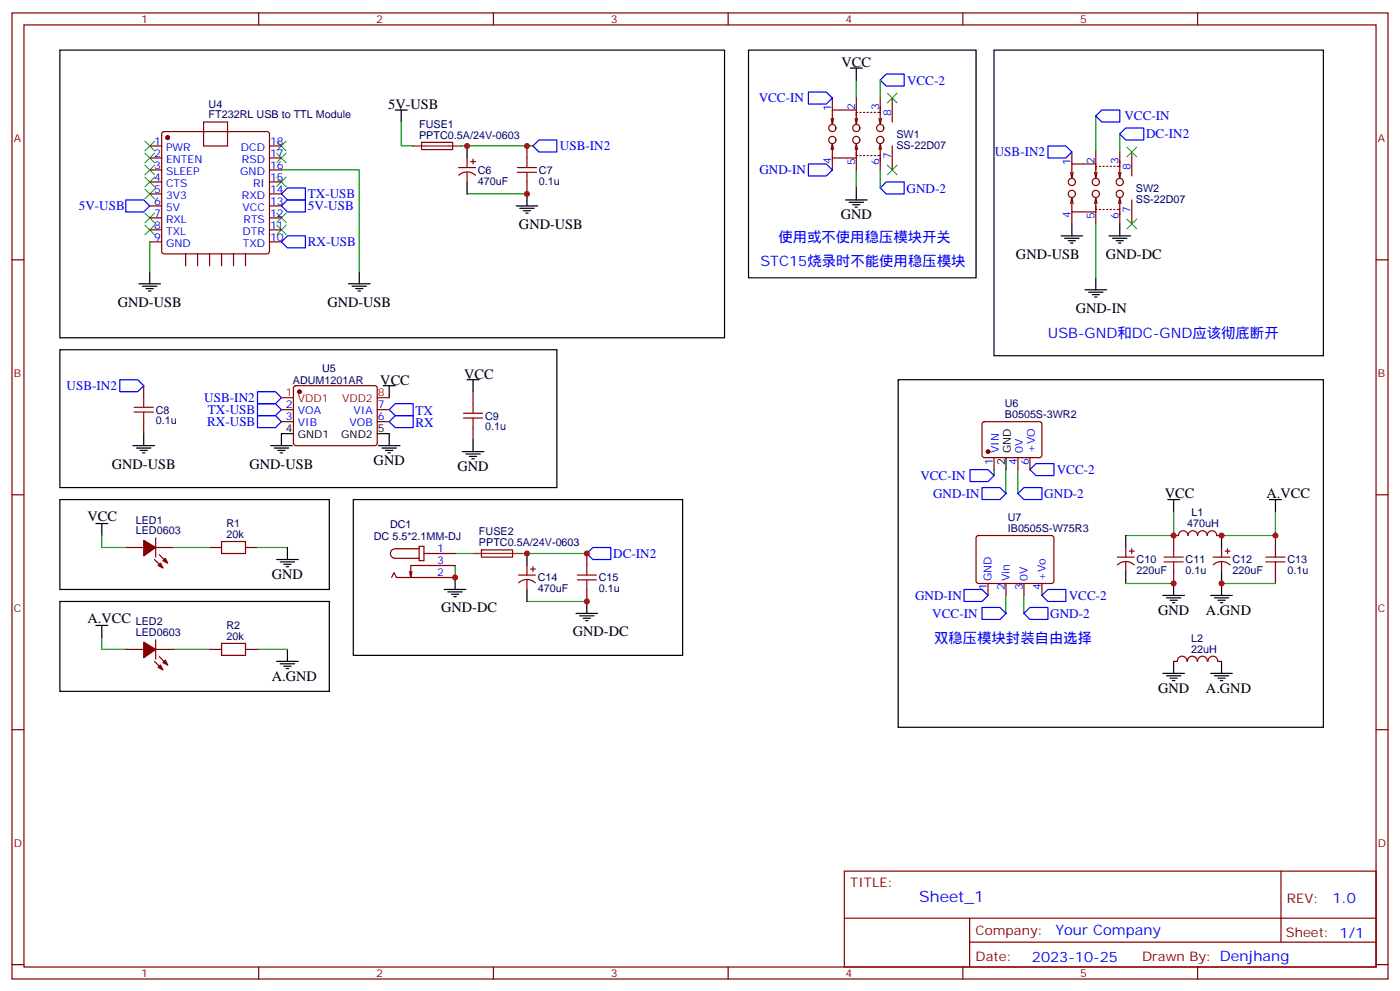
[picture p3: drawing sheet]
<svg xmlns="http://www.w3.org/2000/svg" width="412mm" height="292mm" viewBox="0 0 412 292" stroke-linecap="round" stroke-linejoin="round" font-family="sans-serif">
<g fill="none" stroke="#870000" stroke-width=".35">
<path d="M3.5 3.8h405.4v284.3h-405.4zM7.1 7.3h398.2v277.3h-398.2zM76.2 3.8v3.5M145.3 3.8v3.5M214.5 3.8v3.5M283.6 3.8v3.5M352.8 3.8v3.5M47.9 38.9l.4-.2h30.4l.5 .2 .2 .5v34.6l-.3 .5-.4 .2h-30.4l-.5-.2-.2-.5v-34.6zM60 35.9h7v7.1h-7zM244.8 34.9l.4 1.7M245.2 28.9v3.5M245.5 34.9l-.3 1.7"/>
<path d="M251.9 34.9l.3 1.7 .4-1.7M252.2 32.4h-7v4.2M252.2 28.9v5.2M252.6 33.1h-.4v2.8M253.3 33.1h.3M254.4 33.1h.3M255.4 33.1h.4M256.5 33.1h.3M257.5 33.1h.4M258.6 33.1h.7v2.8M258.9 34.9l.4 1.7 .3-1.7M259.3 28.9v4.4"/>
<path d="M262.8 28.9v7M44.1 43h3.5M44.1 46.5h3.5M44.1 50h3.5M44.1 53.6h3.5M44.1 57.1h3.5M79.4 43h3.5M79.4 46.5h3.5M79.4 50h3.5M79.4 53.6h3.5M79.4 57.1h3.5M124.2 41.9h9.1v2.1h-9.1z"/>
<path d="M135.1 49.3h5M135.1 51.6a3.5 3.5 0 0 1 5 0M137.6 46.5v2.8M137.6 50.7v2.9M138.6 47.6h1.5M139.3 46.8v1.5M155.2 43v3.5M155.2 53.6v3.5M245.2 42.3v4.2h7M245.2 46.5v3.5M245.2 42.3l.3 1.7M245.2 42.3l-.4 1.7"/>
<path d="M251.9 44l.3-1.7 .4 1.7M252.2 43v2.8h.4M252.2 44.7v5.3M253.3 45.8h.3M254.4 45.8h.3M255.4 45.8h.4M256.5 45.8h.3M257.5 45.8h.4M258.9 44l.4-1.7 .3 1.7M259.3 43v2.8h-.7M259.3 45.6v4.4M262.8 43v7"/>
<path d="M315.4 50.7l.3 1.8M315.7 58.1v4.3h7.1M315.7 44.7v3.6M315.7 58.1l.4 1.8M315.7 58.1l-.3 1.8M316.1 50.7l-.4 1.8M322.4 50.7l.4 1.8 .3-1.8M322.4 59.9l.4-1.8 .3 1.8M322.8 48.3h-7.1v4.2M322.8 58.8v2.9h.3M322.8 44.7v5.3M323.1 49h-.3v2.8"/>
<path d="M323.8 49h.4M324.9 49h.4M326 49h.3M327 49h.4M328.1 49h.3M329.1 49h.7v2.8M329.5 50.7l.3 1.8 .4-1.8M329.5 59.9l.3-1.8 .4 1.8M329.8 58.8v2.9h-.7M329.8 44.7v4.4M333.4 44.7v7.1M333.4 58.8v7.1"/>
<path d="M3.5 76.5h3.6M44.1 60.6h3.5M44.1 64.1h3.5M44.1 67.7h3.5M44.1 71.2h3.5M54.7 74.7v3.5M58.2 74.7v3.5M61.7 74.7v3.5M65.3 74.7v3.5M68.8 74.7v3.5M72.3 74.7v3.5M79.4 60.6h3.5"/>
<path d="M79.4 64.1h3.5M79.4 67.7h3.5M79.4 71.2h3.5M315.7 62.4v3.5M322.8 60.6v5.3M323.8 61.7h.4M324.9 61.7h.4M326 61.7h.3M327 61.7h.4M328.1 61.7h.3M329.8 61.5v4.4M405.3 76.5h3.6"/>
<path d="M42.3 113.5v3.6M86.7 113.7l.4-.2h23.3l.5 .2 .2 .5v16.5l-.7 .5-23.5-.1-.5-.6v-16.3zM139.3 115.3v3.5M42.3 124.1v3.5M82.9 120.6h3.5M82.9 124.1h3.5M111.1 120.6h3.6M111.1 124.1h3.6M139.3 125.9v3.5M289.5 124.3l.5-.2 16.5 .1 .4 .6v9.5l-.7 .4-16.5-.1-.4-.6v-9.2zM292.8 134.7v3.5M299.9 134.7v3.5"/>
<path d="M303.4 134.7v3.5M3.5 145.6h3.6M45.9 158.3v5.7M287.7 157.8l.5-.2 21.8 .1 .4 .6v13l-.7 .4h-21.8l-.4-.7v-12.7zM359.8 157.6h-1.4a1.41 1.41 0 0 0-1.4-1.4 1.41 1.41 0 0 0-1.4 1.4 1.41 1.41 0 0 0-1.4-1.4 1.41 1.41 0 0 0-1.4 1.4 1.41 1.41 0 0 0-1.4-1.4 1.41 1.41 0 0 0-1.4 1.4 1.41 1.41 0 0 0-1.4-1.4 1.41 1.41 0 0 0-1.5 1.4h-1.4v3.5M375.7 157.6v3.5M405.3 145.6h3.6M37 161.1h5.3M45.5 164.7l2.5 2.4M45.9 161.1h5.3M46.9 163.3l2.5 2.4M61.7 161.1h3.6"/>
<path d="M72.3 161.1h3.5M115.4 170l.7-1.4 .7 1.4h17.3M121.4 168.2l-.4 1.8M123.5 160.8h1.4v4.2h-1.4zM123.5 161.5h-7.1a1.41 1.41 0 0 0-1.4 1.4 1.41 1.41 0 0 0 1.4 1.4h7.1M124.9 162.9h9.2M134.1 166.4h-13.1v3.6l-.4-1.8M141.8 161.9h9.2v2l-9.1 .1zM152.8 169.3h4.9M152.8 171.5a3.5 3.5 0 0 1 4.9 .1M155.2 166.4v2.9M155.2 170.7v2.8"/>
<path d="M156.3 167.5h1.4M157 166.8v1.4M172.9 162.9v3.5M172.9 173.5v3.5M291 171.7v3.6M296.3 171.7v3.6M301.6 171.7v3.6M306.9 171.7v3.6M329.1 164h5M329.2 166.2a3.5 3.5 0 0 1 4.9 .1M331.6 161.1v2.9M331.6 165.4v2.8"/>
<path d="M332.7 162.2h1.4M333.4 161.5v1.4M345.7 168.2v3.5M357.4 164h4.9M357.4 166.2a3.5 3.5 0 0 1 4.9 .1M359.8 161.1v2.9M359.8 165.4v2.8M360.9 162.2h1.4M361.6 161.5v1.4M375.7 168.2v3.5M37 191.1h5.3M45.5 194.7l2.5 2.4"/>
<path d="M45.9 188.3v5.7M45.9 191.1h5.3M46.9 193.3l2.5 2.4M61.7 191.1h3.6M72.3 191.1h3.5M345.7 194.7h1.1M346.8 194.6a1.41 1.41 0 0 1 1.4-1.5 1.41 1.41 0 0 1 1.4 1.5M349.8 194.6a1.41 1.41 0 0 1 1.4-1.5 1.41 1.41 0 0 1 1.4 1.5M352.8 194.6a1.41 1.41 0 0 1 1.4-1.5 1.41 1.41 0 0 1 1.4 1.5M355.8 194.6a1.41 1.41 0 0 1 1.5-1.5 1.41 1.41 0 0 1 1.4 1.5M358.8 194.7h1M3.5 214.8h3.6"/>
<path d="M405.3 214.8h3.6M248.7 256.4h156.6v28.2h-156.6zM377.3 256.4v20.9M248.7 270.2h156.5M285.6 277.3h119.6M285.6 270.2v14.2M3.5 283.9h3.6M76.2 284.6v3.5M145.3 284.6v3.5M214.5 284.6v3.5M283.6 284.6v3.5M352.8 284.6v3.5"/>
<path d="M405.3 283.9h3.6"/>
<circle cx="245.2" cy="37.7" r="1.06"/>
<circle cx="252.2" cy="37.7" r="1.06"/>
<circle cx="259.3" cy="37.7" r="1.06"/>
<circle cx="245.2" cy="41.2" r="1.06"/>
<circle cx="252.2" cy="41.2" r="1.06"/>
<circle cx="259.3" cy="41.2" r="1.06"/>
<circle cx="315.7" cy="57.1" r="1.06"/>
<circle cx="315.7" cy="53.6" r="1.06"/>
<circle cx="322.8" cy="57.1" r="1.06"/>
<circle cx="322.8" cy="53.6" r="1.06"/>
<circle cx="329.8" cy="53.6" r="1.06"/>
<circle cx="329.8" cy="57.1" r="1.06"/>
</g>
<g fill="none" stroke="#000" stroke-width=".35">
<path d="M17.6 14.7h195.8v84.7h-195.8zM220.5 14.7h67v67.1h-67zM292.8 14.7h97v90h-97zM116.4 32.4h3.5M118.2 32.4v3.5M250.5 20h3.5M252.2 20v3.6M137.6 43v3.5M137.6 53.6v3.5M155.2 57.1v3.5M249.1 58.8h6.3M250.1 59.5h4.3"/>
<path d="M252.2 55.3v3.5M152 60.6h6.4M153.1 61.3h4.2M154.2 62h2.1M154.9 62.7h.7M251.2 60.3h2.1M251.9 61h.7M312.6 69.4h6.3M313.6 70.1h4.3M314.7 70.8h2.1M315.4 71.5h.7M315.7 65.9v3.5"/>
<path d="M326.7 69.4h6.3M327.7 70.1h4.3M328.8 70.8h2.1M329.5 71.5h.7M329.8 65.9v3.5M40.9 83.5h6.4M42 84.2h4.2M43 84.9h2.2M43.7 85.7h.7M44.1 80v3.5M102.7 83.5h6.3M103.7 84.2h4.2"/>
<path d="M104.8 84.9h2.1M105.5 85.7h.7M105.8 80v3.5M319.6 85.3h6.4M320.7 86h4.2M321.7 86.7h2.1M322.4 87.4h.7M322.8 81.8v3.5M17.6 102.9h146.4v40.6h-146.4zM112.9 113.5h3.5M114.7 113.5v3.6M137.6 111.8h3.5"/>
<path d="M139.3 111.8v3.5M264.6 111.8h125.2v102.3h-125.2zM39.2 131.2h6.3M40.2 131.9h4.2M41.3 132.6h2.1M42 133.3h.7M42.3 127.6v3.6M79.7 131.2h6.4M80.8 131.9h4.2M81.8 132.6h2.2M82.5 133.3h.8M86.4 127.6h-3.5v3.6"/>
<path d="M111.1 127.6h3.6v3.6M111.5 131.2h6.3M112.5 131.9h4.3M113.6 132.6h2.1M114.3 133.3h.7M136.2 132.9h6.3M137.2 133.6h4.3M138.3 134.3h2.1M139 135h.7M139.3 129.4v3.5M296.3 134.7v3.5M17.6 147h79.4v26.5h-79.4z"/>
<path d="M28.2 154.1h3.5M30 154.1v3.5M104.1 147h97v45.9h-97zM331.6 157.6v3.5M344 147h3.5M345.7 147v3.6M359.8 157.6v3.5M373.9 147h3.6M375.7 147v3.6M17.6 177h79.4v26.5h-79.4zM81.5 164.7h6.3M82.5 165.4h4.3"/>
<path d="M83.6 166.1h2.1M84.3 166.8h.7M84.7 161.1v3.6M130.9 173.5h6.3M131.9 174.2h4.3M133 174.9h2.1M133.7 175.6h.7M134.1 170v3.5M155.2 162.9v3.5M155.2 173.5v3.5M172.9 177v3.6M331.6 168.2v3.5"/>
<path d="M342.5 175.3h6.4M343.6 176h4.2M344.7 176.7h2.1M345.4 177.4h.7M345.7 171.7v3.6M356.7 175.3h6.3M357.7 176h4.2M358.8 176.7h2.1M359.5 177.4h.7M359.8 168.2v7.1M28.2 184.1h3.5M30 184.1v3.5"/>
<path d="M81.5 194.7h6.3M82.5 195.4h4.3M83.6 196.1h2.1M84.3 196.8h.7M84.7 191.1v3.6M169.7 180.6h6.3M170.7 181.3h4.3M171.8 182h2.1M172.5 182.7h.7M342.5 198.2h6.4M343.6 198.9h4.2M344.7 199.6h2.1"/>
<path d="M345.7 194.7v3.5M356.7 198.2h6.3M357.7 198.9h4.2M358.8 199.6h2.1M359.8 194.7v3.5M345.4 200.3h.7M359.5 200.3h.7"/>
</g>
<g fill="none" stroke="#a10000" stroke-width=".35">
<path d="M152.4 50.7h5.6M152.4 49.3h5.6M155.2 46.5v2.8M155.2 50.7v2.9M39.5 119.9h5.7M42.3 117.1v2.8M139.3 118.8v2.8M39.5 121.3h5.7M42.3 121.3v2.8M136.5 123h5.7M136.5 121.6h5.7M139.3 123v2.9"/>
<path d="M65.3 159.4h7v3.5h-7zM170 170.7h5.7M170 169.3h5.7M172.9 166.4v2.9M172.9 170.7v2.8M342.9 165.4h5.6M342.9 164h5.6M345.7 161.1v2.9M345.7 165.4v2.8M372.9 165.4h5.6M372.9 164h5.6M375.7 161.1v2.9"/>
<path d="M375.7 165.4v2.8M65.3 189.4h7v3.5h-7z"/>
</g>
<g fill="none" stroke="#00f" stroke-width=".35">
<path d="M238.1 27.1h5.3l1.8 1.8-1.8 1.7h-5.3zM259.3 23.6l1.8-1.8h5.2v3.5h-5.2zM322.8 34.1l1.8-1.7h5.2v3.5h-5.2zM329.8 39.4l1.8-1.7h5.3v3.5h-5.3zM37 58.8h5.3l1.8 1.8-1.8 1.8h-5.3zM82.9 57.1l1.8-1.8h5.3v3.5h-5.3zM84.7 58.8h5.3v3.6h-5.3l-1.8-1.8zM157 43l1.7-1.8h5.3v3.5h-5.3zM238.1 48.3h5.3l1.8 1.7-1.8 1.8h-5.3zM259.3 55.3l1.8-1.7h5.2v3.5h-5.2zM308.7 43h5.3l1.7 1.7-1.7 1.8h-5.3zM82.9 71.2l1.8-1.8h5.3v3.6h-5.3z"/>
<path d="M35.3 111.8h5.3l1.7 1.7-1.7 1.8h-5.3zM75.8 115.3h5.3l1.8 1.8-1.8 1.7h-5.3zM75.8 118.8h5.3l1.8 1.8-1.8 1.7h-5.3zM116.4 118.8h5.3v3.5h-5.3l-1.7-1.7zM75.8 122.3h5.3l1.8 1.8-1.8 1.8h-5.3zM116.4 122.3h5.3v3.6h-5.3l-1.7-1.8zM285.8 138.2h5.2l1.8 1.8-1.8 1.7h-5.2zM303.4 138.2l1.8-1.7h5.2v3.5h-5.2zM289.3 143.5h5.3l1.7 1.8-1.7 1.7h-5.3zM299.9 145.3l1.7-1.8h5.3v3.5h-5.3zM172.9 162.9l1.7-1.8h5.3v3.6h-5.3zM284 173.5h5.3l1.7 1.8-1.7 1.7h-5.3z"/>
<path d="M289.3 178.8h5.3l1.7 1.8-1.7 1.7h-5.3zM303.4 178.8h5.3v3.5h-5.3l-1.8-1.7zM306.9 175.3l1.8-1.8h5.3v3.5h-5.3z"/>
</g>
<g fill="#870000" stroke="#870000" stroke-width=".35">
<path d="M42.3 159l3.6 2.1-3.6 2.5z"/>
<path d="M47.3 165.7l.7 1.4-1.4-.7z"/>
<path d="M48 165l.7-.7 .7 1.4z"/>
<path d="M42.3 189l3.6 2.1-3.6 2.5z"/>
<path d="M46.6 196.4l.7-.7 .7 1.4z"/>
<path d="M48 195l.7-.7 .7 1.4z"/>
<circle cx="88.2" cy="115.3" r=".53"/>
<circle cx="291" cy="132.9" r=".53"/>
<circle cx="49.4" cy="40.5" r=".53"/>
</g>
<path d="M82.9 117.1h3.5M111.1 117.1h3.6" fill="none" stroke="#f00" stroke-width=".35"/>
<g fill="none" stroke="#008700" stroke-width=".35">
<path d="M118.2 35.9v7.1h3.5M252.2 23.6v5.3M259.3 23.6v5.3M322.8 34.1v10.6M329.8 39.4v5.3M82.9 50h22.9v30M135.8 43h21.2M137.6 57.1h17.6M252.2 50v5.3M259.3 50v5.3M44.1 71.2v8.8M322.8 65.9v15.9"/>
<path d="M292.8 138.2v1.8M296.3 138.2v7.1M299.9 138.2v7.1M30 157.6v3.5h7M345.7 150.6v7h-14.1M375.7 150.6v7h-15.9M51.2 161.1h10.5M75.8 161.1h8.9M134.1 162.9h5.2M134.1 166.4v3.6M153.5 162.9h19.4M155.2 177h17.7"/>
<path d="M296.3 175.3v5.3M301.6 175.3v5.3M331.6 171.7h14.1M359.8 171.7h15.9M30 187.6v3.5h7M51.2 191.1h10.5M75.8 191.1h8.9"/>
</g>
<g fill="none" stroke="#3c3" stroke-width=".35">
<path d="M261.4 27.4l2.8 2.9M264.2 27.4l-2.8 2.9M42.7 41.6l2.8 2.8M42.7 45.1l2.8 2.8M42.7 48.6l2.8 2.8M42.7 52.1l2.8 2.9M42.7 55.7l2.8 2.8M45.5 41.6l-2.8 2.8M45.5 45.1l-2.8 2.8M45.5 48.6l-2.8 2.8M45.5 52.1l-2.8 2.9M45.5 55.7l-2.8 2.8"/>
<path d="M81.5 41.6l2.8 2.8M81.5 45.1l2.8 2.8M81.5 52.1l2.8 2.9M84.3 41.6l-2.8 2.8M84.3 45.1l-2.8 2.8M84.3 52.1l-2.8 2.9M261.4 48.6l2.8 2.8M264.2 48.6l-2.8 2.8M332 43.3l2.8 2.8M334.8 43.3l-2.8 2.8M42.7 62.7l2.8 2.8M42.7 66.3l2.8 2.8"/>
<path d="M45.5 62.7l-2.8 2.8M45.5 66.3l-2.8 2.8M81.5 62.7l2.8 2.8M81.5 66.3l2.8 2.8M84.3 62.7l-2.8 2.8M84.3 66.3l-2.8 2.8M332 64.5l2.8 2.8M334.8 64.5l-2.8 2.8"/>
</g>
<path d="M121.7 43h14.1M139.3 162.9h14.2" fill="none" stroke="#8c2424" stroke-width=".35"/>
<g fill="#c00">
<circle cx="345.7" cy="157.6" r=".88"/>
<circle cx="345.7" cy="171.7" r=".88"/>
<circle cx="359.8" cy="157.6" r=".88"/>
<circle cx="375.7" cy="157.6" r=".88"/>
<circle cx="359.8" cy="171.7" r=".88"/>
<circle cx="172.9" cy="177" r=".88"/>
<circle cx="172.9" cy="162.9" r=".88"/>
<circle cx="155.2" cy="162.9" r=".88"/>
<circle cx="155.2" cy="57.1" r=".88"/>
<circle cx="155.2" cy="43" r=".88"/>
<circle cx="137.6" cy="43" r=".88"/>
<circle cx="134.1" cy="170" r=".88"/>
</g>
<text font-size="4.6" fill="#00f" x="270.8" y="265.4">Sheet_1</text>
<g font-size="4.2">
<text x="247.9" y="19.7">VCC</text>
<text x="114.3" y="32">5V-USB</text>
<text x="247.6" y="64.5">GND</text>
<text x="152.9" y="67.3">GND-USB</text>
<text x="299.3" y="76.2">GND-USB</text>
<text x="325.7" y="76.2">GND-DC</text>
<text x="34.7" y="90.2">GND-USB</text>
<text x="96.4" y="90.3">GND-USB</text>
<text x="316.9" y="92.1">GND-IN</text>
<text x="112" y="113.2">VCC</text>
<text x="136.7" y="111.4">VCC</text>
<text x="32.9" y="137.9">GND-USB</text>
<text x="73.5" y="137.9">GND-USB</text>
<text x="110.1" y="136.8">GND</text>
<text x="134.8" y="138.6">GND</text>
<text x="343.1" y="146.7">VCC</text>
<text x="373.1" y="146.7">A.VCC</text>
<text x="25.8" y="153.4">VCC</text>
<text x="80.1" y="170.3">GND</text>
<text x="25.8" y="183.4">A.VCC</text>
<text x="129.9" y="180.2">GND-DC</text>
<text x="341.1" y="180.9">GND</text>
<text x="355.2" y="180.9">A.GND</text>
<text x="168.7" y="187.3">GND-DC</text>
<text x="80.1" y="200.3">A.GND</text>
<text x="341.1" y="203.8">GND</text>
<text x="355.2" y="203.8">A.GND</text>
</g>
<g font-size="4.2" fill="#00f">
<text x="229.3" y="71.2">使用或不使用稳压模块开关</text>
<text x="224" y="78.2">STC15烧录时不能使用稳压模块</text>
<text x="308.7" y="99.4">USB-GND和DC-GND应该彻底断开</text>
<text x="275.2" y="189.4">双稳压模块封装自由选择</text>
<text x="392.5" y="265.7">1.0</text>
<text x="310.9" y="275.2">Your Company</text>
<text x="304" y="283">2023-10-25</text>
</g>
<g font-size="3.9" fill="#00f">
<text x="267.2" y="24.9">VCC-2</text>
<text x="223.5" y="30.1">VCC-IN</text>
<text x="331.2" y="35.4">VCC-IN</text>
<text x="337.6" y="40.7">DC-IN2</text>
<text x="164.9" y="44.2">USB-IN2</text>
<text x="293" y="45.9">USB-IN2</text>
<text x="223.7" y="51.2">GND-IN</text>
<text x="90.7" y="58.3">TX-USB</text>
<text x="267.1" y="56.7">GND-2</text>
<text x="23.2" y="61.9">5V-USB</text>
<text x="90.7" y="61.9">5V-USB</text>
<text x="90.7" y="72.4">RX-USB</text>
<text x="19.6" y="114.7">USB-IN2</text>
<text x="60.2" y="118.3">USB-IN2</text>
<text x="61" y="125.4">RX-USB</text>
<text x="61.2" y="121.8">TX-USB</text>
<text x="122.3" y="122.1">TX</text>
<text x="122.4" y="125.7">RX</text>
<text x="271.1" y="141.2">VCC-IN</text>
<text x="311.3" y="139.6">VCC-2</text>
<text x="274.8" y="146.5">GND-IN</text>
<text x="307.6" y="146.6">GND-2</text>
<text x="180.6" y="164.2">DC-IN2</text>
<text x="269.5" y="176.5">GND-IN</text>
<text x="314.8" y="176.6">VCC-2</text>
<text x="274.6" y="181.8">VCC-IN</text>
<text x="309.4" y="181.9">GND-2</text>
</g>
<g font-size="3.9" fill="#800">
<text x="250.5" y="261">TITLE:</text>
<text x="379.1" y="265.7">REV:</text>
<text x="287.4" y="275.2">Company:</text>
<text x="378.7" y="275.8">Sheet: 1/1</text>
<text x="287.4" y="282.9">Date:</text>
<text x="336.4" y="282.9">Drawn By: Denjhang</text>
</g>
<g font-size="3.2" fill="#800">
<text x="41.6" y="6.8">1</text>
<text x="110.8" y="6.8">2</text>
<text x="179.9" y="6.8">3</text>
<text x="249.1" y="6.8">4</text>
<text x="318.2" y="6.8">5</text>
<text x="4.1" y="41.9">A</text>
<text x="405.9" y="41.9">A</text>
<text x="4.1" y="111.1">B</text>
<text x="405.9" y="111.1">B</text>
<text x="4.1" y="180.2">C</text>
<text x="405.9" y="180.2">C</text>
<text x="4.1" y="249.3">D</text>
<text x="405.9" y="249.3">D</text>
<text x="41.6" y="287.6">1</text>
<text x="110.8" y="287.6">2</text>
<text x="179.9" y="287.6">3</text>
<text x="249.1" y="287.6">4</text>
<text x="318.2" y="287.6">5</text>
</g>
<g font-size="3.2" fill="#000080">
<text x="61.5" y="34.9">FT232RL USB to TTL Module</text>
<text x="61.5" y="31.7">U4</text>
<text x="123.5" y="40.9">PPTC0.5A/24V-0603</text>
<text x="123.5" y="37.7">FUSE1</text>
<text x="264" y="40.6">SW1</text>
<text x="264" y="43.8">SS-22D07</text>
<text x="140.8" y="51.2">C6</text>
<text x="158.7" y="51.2">C7</text>
<text x="140.8" y="54.3">470uF</text>
<text x="158.7" y="54.3">0.1u</text>
<text x="334.6" y="59.6">SS-22D07</text>
<text x="334.6" y="56.5">SW2</text>
<text x="86.3" y="112.9">ADUM1201AR</text>
<text x="94.9" y="109.4">U5</text>
<text x="296" y="119.9">U6</text>
<text x="45.9" y="124.9">0.1u</text>
<text x="45.9" y="121.7">C8</text>
<text x="142.9" y="123.5">C9</text>
<text x="296" y="123">B0505S-3WR2</text>
<text x="142.9" y="126.6">0.1u</text>
<text x="40" y="154.1">LED1</text>
<text x="66.7" y="155.2">R1</text>
<text x="114.9" y="155.3">DC1</text>
<text x="296.9" y="153.4">U7</text>
<text x="349.7" y="155.2">470uH</text>
<text x="350.9" y="151.9">L1</text>
<text x="40" y="157.3">LED0603</text>
<text x="66.7" y="158.3">20k</text>
<text x="110.1" y="158.8">DC 5.5*2.1MM-DJ</text>
<text x="141.1" y="160.8">PPTC0.5A/24V-0603</text>
<text x="141.1" y="157.6">FUSE2</text>
<text x="296.9" y="156.6">IB0505S-W75R3</text>
<text x="334.8" y="165.8">C10</text>
<text x="349.2" y="165.8">C11</text>
<text x="363" y="165.8">C12</text>
<text x="379.2" y="165.8">C13</text>
<text x="158.4" y="171.1">C14</text>
<text x="176.4" y="171.1">C15</text>
<text x="334.8" y="169">220uF</text>
<text x="349.2" y="169">0.1u</text>
<text x="363" y="169">220uF</text>
<text x="379.2" y="169">0.1u</text>
<text x="158.4" y="174.3">470uF</text>
<text x="176.4" y="174.3">0.1u</text>
<text x="40" y="184.1">LED2</text>
<text x="66.7" y="185.1">R2</text>
<text x="40" y="187.3">LED0603</text>
<text x="66.7" y="188.3">20k</text>
<text x="350.9" y="189">L2</text>
<text x="350.9" y="192.1">22uH</text>
</g>
<g font-size="3.2" fill="#00f">
<text x="244.8" y="32.7" transform="rotate(-90 244.8 32.7)">1</text>
<text x="251.9" y="32.4" transform="rotate(-90 251.9 32.4)">2</text>
<text x="258.9" y="32.4" transform="rotate(-90 258.9 32.4)">3</text>
<text x="262.5" y="34.1" transform="rotate(-90 262.5 34.1)">8</text>
<text x="45.4" y="46.1">2</text>
<text x="45.4" y="42.6">1</text>
<text x="48.9" y="47.9">ENTEN</text>
<text x="48.9" y="44.4">PWR</text>
<text x="71" y="44.4">DCD</text>
<text x="71.3" y="47.9">RSD</text>
<text x="79.6" y="42.6">18</text>
<text x="79.6" y="46.1">17</text>
<text x="262.5" y="46.8" transform="rotate(-90 262.5 46.8)">7</text>
<text x="45.4" y="53.2">4</text>
<text x="45.4" y="49.7">3</text>
<text x="48.9" y="51.4">SLEEP</text>
<text x="70.8" y="51.4">GND</text>
<text x="79.6" y="49.7">16</text>
<text x="79.6" y="53.2">15</text>
<text x="244.8" y="48.2" transform="rotate(-90 244.8 48.2)">4</text>
<text x="251.9" y="48.5" transform="rotate(-90 251.9 48.5)">5</text>
<text x="258.9" y="48.5" transform="rotate(-90 258.9 48.5)">6</text>
<text x="315.4" y="48.6" transform="rotate(-90 315.4 48.6)">1</text>
<text x="322.4" y="48.3" transform="rotate(-90 322.4 48.3)">2</text>
<text x="329.5" y="48.3" transform="rotate(-90 329.5 48.3)">3</text>
<text x="333" y="50" transform="rotate(-90 333 50)">8</text>
<text x="45.4" y="56.7">5</text>
<text x="48.9" y="58.5">3V3</text>
<text x="48.9" y="55">CTS</text>
<text x="71.2" y="58.5">RXD</text>
<text x="74.5" y="55">RI</text>
<text x="79.6" y="56.7">14</text>
<text x="45.4" y="63.8">7</text>
<text x="45.4" y="60.3">6</text>
<text x="48.9" y="65.5">RXL</text>
<text x="48.9" y="62">5V</text>
<text x="71.5" y="62">VCC</text>
<text x="71.7" y="65.5">RTS</text>
<text x="79.6" y="60.3">13</text>
<text x="79.6" y="63.8">12</text>
<text x="315.4" y="64" transform="rotate(-90 315.4 64)">4</text>
<text x="322.4" y="64.4" transform="rotate(-90 322.4 64.4)">5</text>
<text x="329.5" y="64.4" transform="rotate(-90 329.5 64.4)">6</text>
<text x="333" y="62.6" transform="rotate(-90 333 62.6)">7</text>
<text x="45.4" y="70.8">9</text>
<text x="45.4" y="67.3">8</text>
<text x="48.9" y="69.1">TXL</text>
<text x="71.5" y="69.1">DTR</text>
<text x="79.6" y="67.3">11</text>
<text x="79.6" y="70.8">10</text>
<text x="48.9" y="72.6">GND</text>
<text x="71.5" y="72.6">TXD</text>
<text x="84.2" y="120.2">2</text>
<text x="84.2" y="123.8">3</text>
<text x="87.7" y="122">VOA</text>
<text x="87.7" y="125.5">VIB</text>
<text x="103" y="125.5">VOB</text>
<text x="104.2" y="122">VIA</text>
<text x="111.3" y="123.8">6</text>
<text x="111.3" y="120.2">7</text>
<text x="292.5" y="136.9" transform="rotate(-90 292.5 136.9)">1</text>
<text x="294.2" y="133.4" transform="rotate(-90 294.2 133.4)">VIN</text>
<text x="299.5" y="136.9" transform="rotate(-90 299.5 136.9)">4</text>
<text x="301.3" y="133.4" transform="rotate(-90 301.3 133.4)">0V</text>
<text x="303" y="136.9" transform="rotate(-90 303 136.9)">6</text>
<text x="304.8" y="133.4" transform="rotate(-90 304.8 133.4)">+VO</text>
<text x="128.8" y="162.6">1</text>
<text x="128.8" y="166.1">3</text>
<text x="128.8" y="169.6">2</text>
<text x="290.7" y="173.7" transform="rotate(-90 290.7 173.7)">1</text>
<text x="292.1" y="171" transform="rotate(-90 292.1 171)">GND</text>
<text x="296" y="173.7" transform="rotate(-90 296 173.7)">2</text>
<text x="297.4" y="171" transform="rotate(-90 297.4 171)">Vin</text>
<text x="301.3" y="173.7" transform="rotate(-90 301.3 173.7)">3</text>
<text x="302.7" y="171" transform="rotate(-90 302.7 171)">0V</text>
<text x="306.6" y="173.7" transform="rotate(-90 306.6 173.7)">4</text>
<text x="308" y="171" transform="rotate(-90 308 171)">+Vo</text>
</g>
<g font-size="3.2" fill="#f00">
<text x="84.2" y="116.7">1</text>
<text x="87.7" y="118.5">VDD1</text>
<text x="100.7" y="118.5">VDD2</text>
<text x="111.3" y="116.7">8</text>
</g>
<g font-size="3.2">
<text x="84.2" y="127.3">4</text>
<text x="87.7" y="129">GND1</text>
<text x="100.5" y="129">GND2</text>
<text x="111.3" y="127.3">5</text>
<text x="296" y="136.9" transform="rotate(-90 296 136.9)">2</text>
<text x="297.7" y="133.4" transform="rotate(-90 297.7 133.4)">GND</text>
</g>
</svg>
